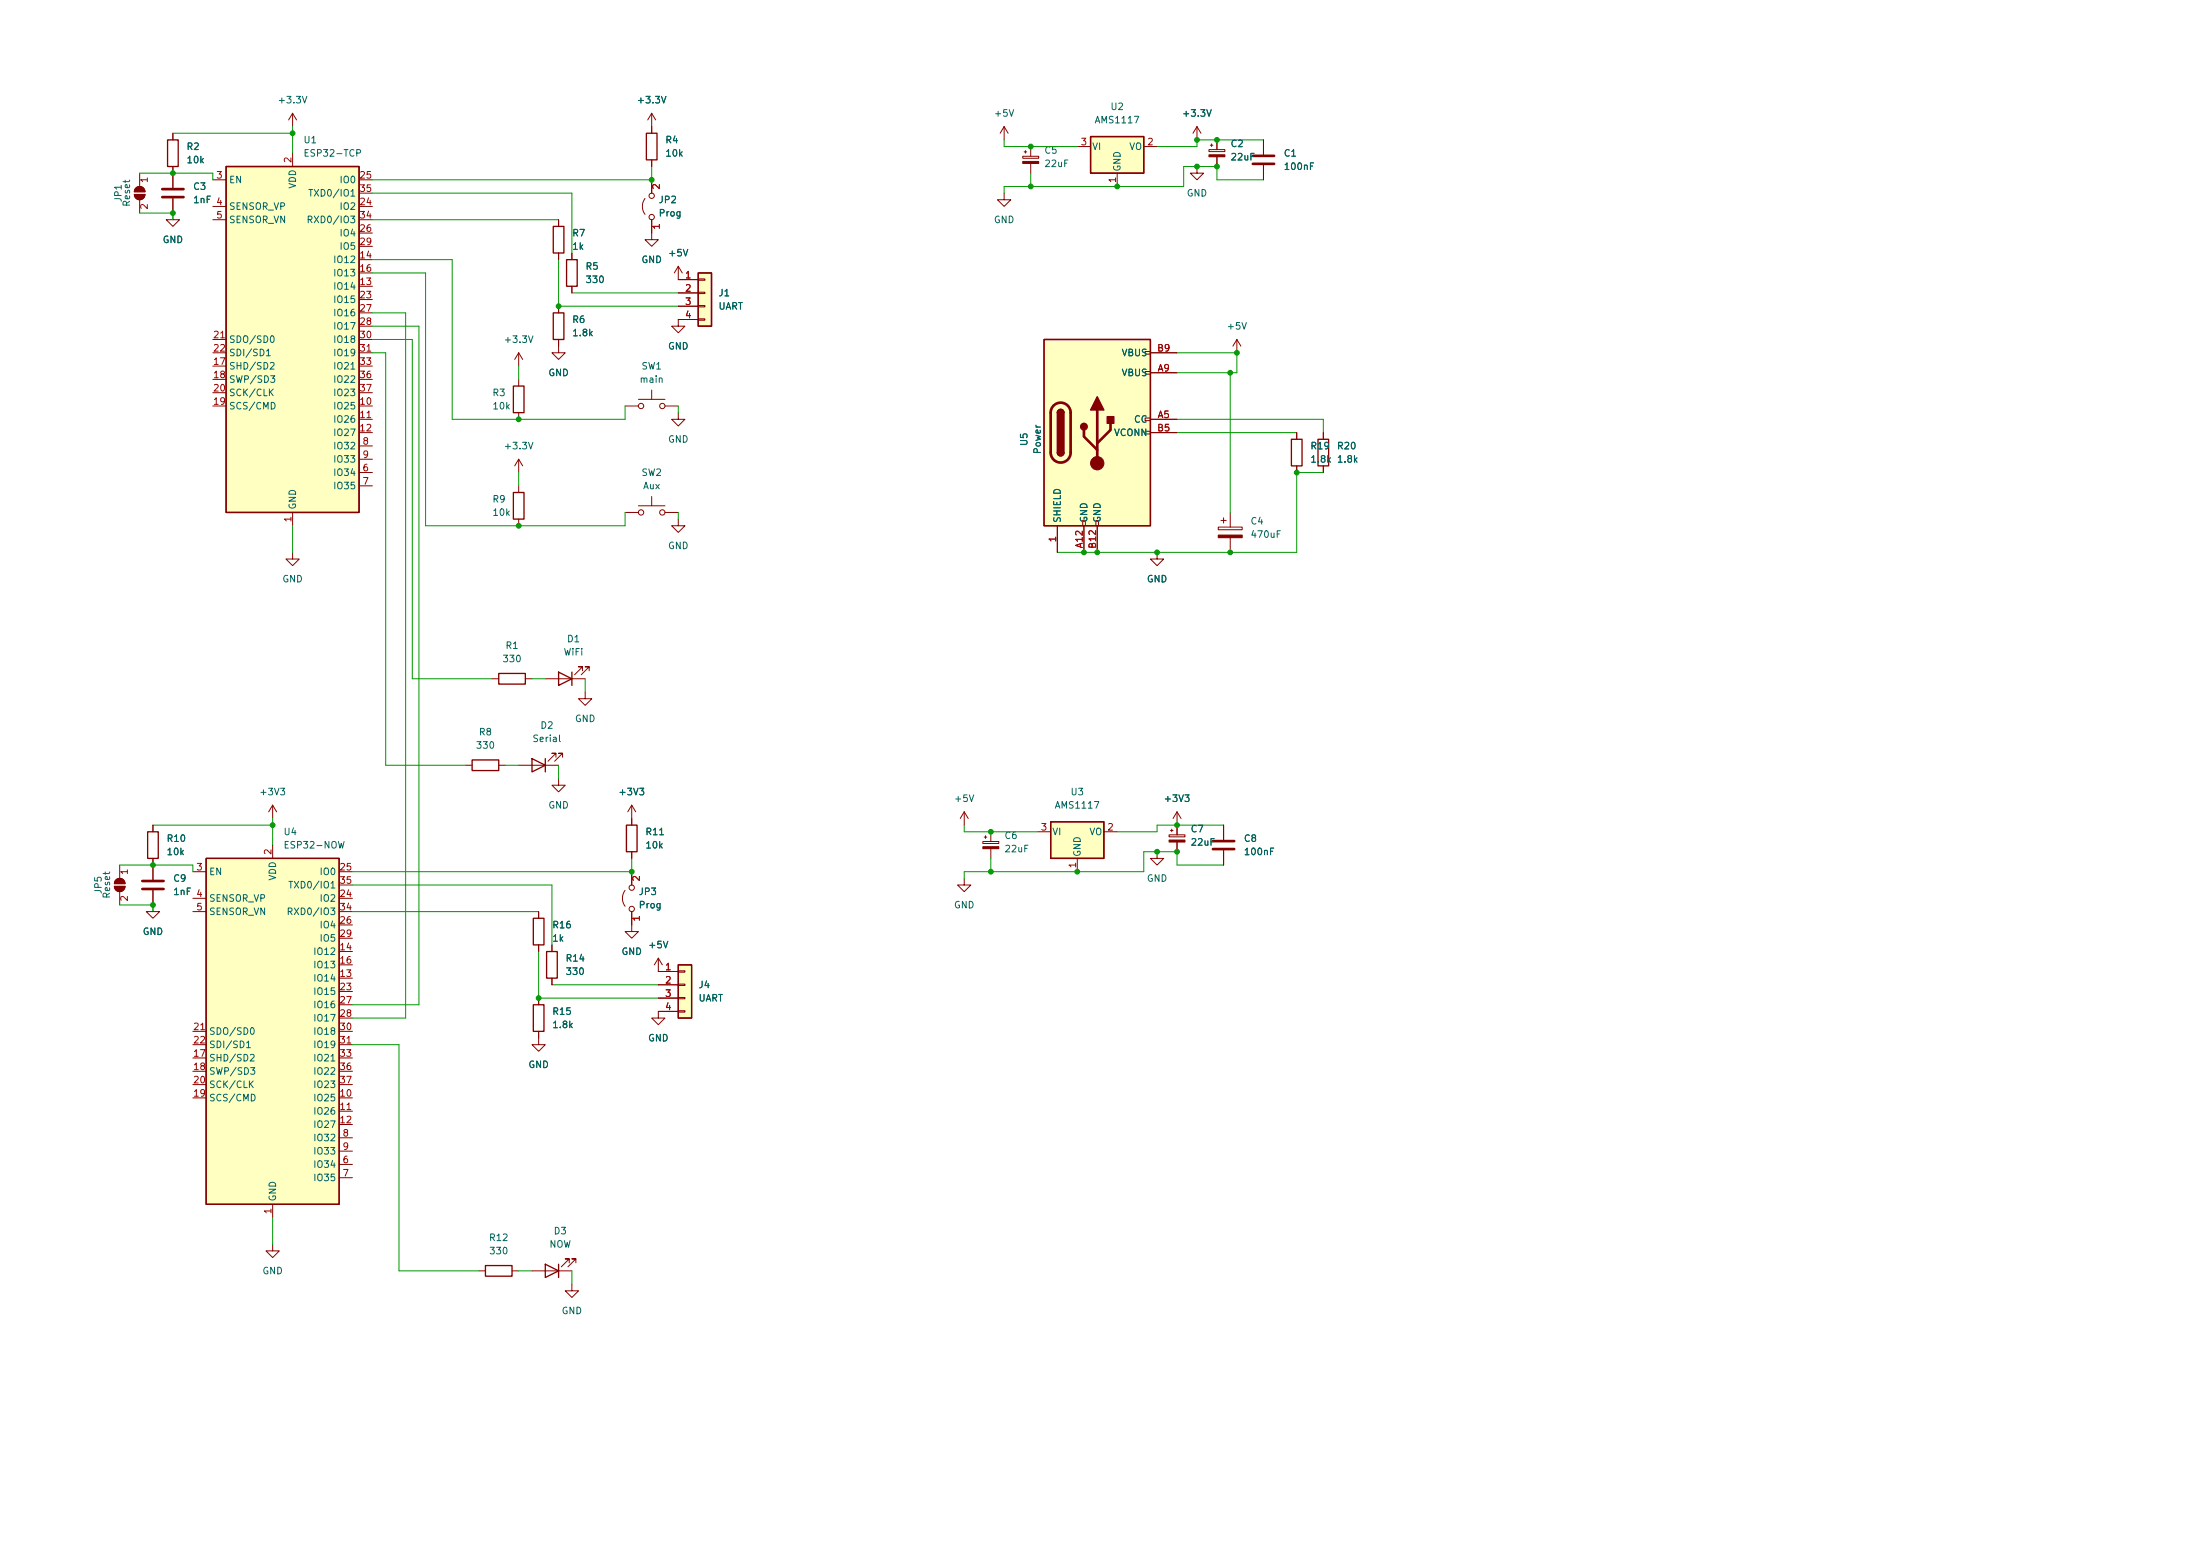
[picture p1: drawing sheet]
<svg xmlns="http://www.w3.org/2000/svg" width="420mm" height="297mm" viewBox="0 0 420 297" stroke-linecap="round" stroke-linejoin="round" font-family="sans-serif">
<g fill="none" stroke="#840000" stroke-width=".25">
<path d="M32 26.7h2v5.1h-2zM43.2 31.8h25.4v66h-25.4zM123.4 25.4h2.1v5.1h-2.1zM208.3 26.1h10.1v7h-10.1zM105.7 59.7h2v5.1h-2zM105.7 43.2h2v5.1h-2zM108.2 49.6h2v5h-2zM133.3 52.1h2.6v10.2h-2.6zM98 73.7h2.1v5.1h-2.1zM199.4 64.8h20.3v35.6h-20.3zM201.9 78.8a.64 .64 0 0 1 .7-.7 .64 .64 0 0 1 .6 .7M98 94h2.1v5.1h-2.1z"/>
<path d="M201.9 86.4a.64 .64 0 0 0 .7 .6 .64 .64 0 0 0 .6-.6M246.6 83.9h2.1v5h-2.1zM251.7 83.9h2v5h-2zM95.2 128.6h5.1v2h-5.1zM106.7 128.3l2.5 1.3-2.5 1.2zM109.2 128.3v2.5M28.2 158.8h2v5.1h-2zM90.2 145.1h5v2h-5zM101.6 144.8l2.5 1.3-2.5 1.3zM104.1 144.8v2.6M119.6 157.5h2.1v5.1h-2.1zM200.7 156.9h10.1v7h-10.1z"/>
<path d="M39.4 163.9h25.4v66h-25.4zM101.9 175.3h2v5.1h-2zM101.9 191.8h2v5.1h-2zM104.4 181.6h2v5.1h-2zM129.5 184.2h2.6v10.1h-2.6zM92.7 241.6h5.1v2h-5.1zM104.1 241.3l2.6 1.3-2.6 1.3zM106.7 241.3v2.6"/>
</g>
<g fill="none" stroke="#840000" stroke-width=".19">
<path d="M25.7 37.1a1.02 1.02 0 0 0 1 1 1.02 1.02 0 0 0 1-1M25.7 37.1h2M26 35.9a1.02 1.02 0 0 1 1.1-.2 1.02 1.02 0 0 1 .6 .9h-2zM26.7 33.1v2.5M26.7 38.1v2.6M33 37.9v4h1.3l-1.3 1.3-1.3-1.3h1.3M33 25.4v1.3M33 31.8v4.1M40.6 34.3h2.6M40.6 39.4h2.6M55.9 21.6l-.8 1.3M55.9 21.6v2.6"/>
<path d="M55.9 29.2v2.6M55.9 21.6l.7 1.3M123.2 37.9a2.54 2.54 0 0 0 0 3M124.5 21.6v3.8M124.5 30.5v1.3M124.5 34.3v2.6M124.5 21.6l-.8 1.3M124.5 21.6l.7 1.3M191.8 36.9v1.2h1.2l-1.2 1.3-1.3-1.3h1.3M191.8 24.2l-.8 1.2M191.8 24.2v2.5M191.8 24.2l.7 1.2"/>
<path d="M195.3 29.8h3.1v.4h-3.1zM195.6 29h.5M195.8 28.7v.5M196.8 28v1.8M196.8 31.2v1.9M205.7 28h2.6M213.4 33.1v2.5M218.4 28h2.6M228.6 31.8v1.3h1.3l-1.3 1.2-1.3-1.2h1.3M228.6 24.2l-.8 1.2M228.6 24.2v2.5M228.6 24.2l.8 1.2"/>
<path d="M230.9 28.6h3v.3h-3zM231.1 27.7h.5M231.4 27.5v.5M232.4 26.7v1.9M232.4 29.9v1.9M241.3 26.7v2.8M241.3 31.5v2.8M40.6 41.9h2.6M106.7 41.9v1.3M106.7 48.3v1.3M106.7 58.5v1.2M109.2 48.3v1.3"/>
<path d="M109.2 54.6v1.3M124.5 41.9v3.9h1.2l-1.2 1.2-1.3-1.2h1.3M129.5 50.8l-.7 1.3M129.5 50.8v2.6h3.8M129.5 50.8l.8 1.3M129.5 55.9h3.8M129.5 58.5h3.8M133.3 58.3h1.3v.3h-1.3zM133.3 55.8h1.3v.2h-1.3zM133.3 53.2h1.3v.3h-1.3zM40.6 64.8h2.6M68.6 67.3h2.5"/>
<path d="M99.1 67.3l-.8 1.3M99.1 67.3v2.6M99.1 72.4v1.3M99.1 78.8v1.2M99.1 67.3l.7 1.3M106.7 64.8v2.5h1.2l-1.2 1.3-1.3-1.3h1.3M119.4 77.5h2.5M121.9 76.2h5.1M124.5 74.5v1.7M127 77.5h2.5M129.5 78.8v1.2h1.3l-1.3 1.3-1.2-1.3h1.2M133.3 60.9h1.3v.2h-1.3z"/>
<path d="M133.3 61h-3.8v1.3h1.3l-1.3 1.2-1.2-1.2h1.2M218.7 67.1h1v.5h-1zM218.7 70.9h1v.5h-1zM219.7 71.2h5.1M219.7 67.3h5.1M236.2 64.8l-.7 1.3M236.2 64.8v2.5M236.2 64.8l.8 1.3M55.9 97.8v2.6M68.6 80h2.5M68.6 90.2h2.5M68.6 92.7h2.5"/>
<path d="M68.6 85.1h2.5M68.6 87.7h2.5M99.1 87.7v2.5M99.1 92.7v1.3M99.1 99.1v1.3M99.1 87.7l-.8 1.2M99.1 87.7l.7 1.2M119.4 97.8h2.5M121.9 96.6h5.1M124.5 94.8v1.8M127 97.8h2.5M129.5 99.1v1.3h1.3l-1.3 1.2-1.2-1.2h1.2"/>
<path d="M218.7 82.3h1v.5h-1zM219.7 80h5.1M219.7 82.6h5.1M233.2 99.4h1M233.7 98.8v1.1M234.9 97.8v2.8M247.6 82.6v1.3M247.6 88.9v1.3M252.7 82.6v1.3M252.7 88.9v1.3M55.9 105.4v1.3h1.2l-1.2 1.3-1.3-1.3h1.3M201.9 100.4v5"/>
<path d="M207 100.4v5M209.5 100.4v5M221 105.4v1.3h1.2l-1.2 1.3-1.3-1.3h1.3M232.7 100.6h4.5v.5h-4.5zM234.9 102.7v2.7M94 129.6h1.2M100.3 129.6h1.3M104.1 129.6h7.7M111.3 128.1v-.8h-.8h.8l-1.6 1.5M111.8 132.1v1.3h1.2l-1.2 1.3-1.3-1.3h1.3M112.5 128.1v-.8h-.7h.7l-1.5 1.5M29.2 157.5v1.3"/>
<path d="M52.1 153.7v2.5M52.1 153.7l-.8 1.3M52.1 153.7l.7 1.3M88.9 146.1h1.3M95.2 146.1h1.3M99.1 146.1h7.6M106.2 144.6v-.8h-.8h.8l-1.6 1.5M106.7 148.6v1.3h1.2l-1.2 1.3-1.3-1.3h1.3M107.4 144.6v-.8h-.7h.7l-1.5 1.5M120.6 153.7v3.8M120.6 153.7l-.7 1.3M120.6 153.7l.8 1.3"/>
<path d="M184.1 155l-.7 1.2M184.1 155v2.5M184.1 155l.8 1.2M188 159.8h.5M188.2 159.5v.6M189.2 158.8v1.8M198.1 158.8h2.6M210.8 158.8h2.6M223.3 159.4h3v.4h-3zM223.5 158.5h.5M223.8 158.3v.5M224.8 155l-.8 1.2"/>
<path d="M224.8 155v4.4M224.8 155l.8 1.2M233.7 157.5v2.8M21.8 169.2h2.1a1.02 1.02 0 0 1-1 1 1.02 1.02 0 0 1-1.1-1zM22.1 168a1.02 1.02 0 0 1 1.1-.2 1.02 1.02 0 0 1 .7 .9h-2.1zM22.9 165.1v2.6M22.9 170.2v2.6M29.2 170v4h1.3l-1.3 1.3-1.3-1.3h1.3M29.2 163.9v4M36.8 166.4h2.6M36.8 171.5h2.6M36.8 174h2.6"/>
<path d="M52.1 161.3v2.6M102.9 174v1.3M119.4 170a2.54 2.54 0 0 0 0 3M120.6 174v3.8h1.3l-1.3 1.3-1.2-1.3h1.2M120.6 162.6v1.3M120.6 166.4v2.5M184.1 167.7v1.2h1.3l-1.3 1.3-1.2-1.3h1.2M187.7 160.6h3.1v.4h-3.1zM189.2 162v1.9M205.7 163.9v2.5M221 162.6v1.3h1.2l-1.2 1.2-1.3-1.2h1.3M224.8 160.7v1.9"/>
<path d="M233.7 162.3v2.8M36.8 196.9h2.6M64.8 199.4h2.5M102.9 196.9v2.5h1.2l-1.2 1.3-1.3-1.3h1.3M102.9 180.4v1.2M102.9 190.5v1.3M105.4 180.4v1.2M105.4 186.7v1.3M125.7 182.9v2.6h3.8M125.7 188h3.8M125.7 190.5h3.8M125.7 182.9l-.7 1.3"/>
<path d="M125.7 182.9l.8 1.3M129.5 192.9h1.3v.3h-1.3zM129.5 190.4h1.3v.3h-1.3zM129.5 187.9h1.3v.2h-1.3zM129.5 185.3h1.3v.3h-1.3zM129.5 193.1h-3.8v1.2h1.3l-1.3 1.3-1.2-1.3h1.2M64.8 212.1h2.5M64.8 217.2h2.5M64.8 219.7h2.5M52.1 237.5v1.3h1.2l-1.2 1.3-1.3-1.3h1.3M52.1 229.9v2.5M64.8 222.3h2.5"/>
<path d="M64.8 224.8h2.5M91.4 242.6h1.3M97.8 242.6h1.3M101.6 242.6h7.6M108.7 241.1v-.8h-.8h.8l-1.5 1.5M109.2 245.1v1.3h1.3l-1.3 1.3-1.3-1.3h1.3M110 241.1v-.8h-.8h.8l-1.5 1.5"/>
<circle cx="124.5" cy="37.4" r=".51"/>
<circle cx="124.5" cy="41.4" r=".51"/>
<circle cx="122.4" cy="77.5" r=".51"/>
<circle cx="126.5" cy="77.5" r=".51"/>
<circle cx="122.4" cy="97.8" r=".51"/>
<circle cx="126.5" cy="97.8" r=".51"/>
<circle cx="120.7" cy="169.5" r=".51"/>
<circle cx="120.7" cy="173.5" r=".51"/>
</g>
<g fill="#ffffc2" stroke="#ffffc2" stroke-width=".19">
<path d="M129.5 184.2h2.6v10.1h-2.6z"/>
<path d="M199.4 64.8h20.3v35.6h-20.3z"/>
<path d="M133.3 52.1h2.6v10.2h-2.6z"/>
<path d="M208.3 26.1h10.1v7h-10.1z"/>
<path d="M200.7 156.9h10.1v7h-10.1z"/>
<path d="M39.4 163.9h25.4v66h-25.4z"/>
<path d="M43.2 31.8h25.4v66h-25.4z"/>
</g>
<g fill="#840000" stroke="#840000" stroke-width=".25">
<path d="M202.1 78.3a.64 .64 0 0 1 .7-.1 .64 .64 0 0 1 .4 .6h-1.3z"/>
<path d="M211.5 79.5h1.2v1.3h-1.2z"/>
<path d="M209.5 75.7l1.3 2.6h-2.5z"/>
<path d="M201.9 78.8h1.3v7.6h-1.3z"/>
<path d="M201.9 86.4h1.3a.64 .64 0 0 1-.6 .6 .64 .64 0 0 1-.7-.6z"/>
<circle cx="207" cy="81.4" r=".63"/>
</g>
<path d="M31 37.6h4.1M31 36.1h4.1M239.3 31.3h4M239.3 29.8h4M201.2 77.4a1.91 1.91 0 0 1 2.1-.4 1.91 1.91 0 0 1 1.2 1.8v7.6a1.91 1.91 0 0 1-1.9 1.9 1.91 1.91 0 0 1-1.9-1.9v-7.8l.1-.6zM209.5 78.3v10.1M207 82.1v1.2l2.5 2.6M212.1 80.8v1.3l-2.6 2.5M27.2 169.7h4M27.2 168.2h4M231.6 162.1h4.1M231.6 160.6h4.1" fill="none" stroke="#840000" stroke-width=".51"/>
<g fill="#840000" stroke="#840000" stroke-width=".19">
<path d="M230.9 29.6h3v.3h-3z"/>
<path d="M195.3 30.8h3.1v.4h-3.1z"/>
<path d="M232.7 102.1h4.5v.6h-4.5z"/>
<path d="M223.3 160.4h3v.3h-3z"/>
<path d="M187.7 161.6h3.1v.4h-3.1z"/>
<path d="M22.1 168a1.02 1.02 0 0 1 1.1-.2 1.02 1.02 0 0 1 .7 .9h-2.1z"/>
<path d="M21.8 169.2h2.1a1.02 1.02 0 0 1-1 1 1.02 1.02 0 0 1-1.1-1z"/>
<path d="M26 35.9a1.02 1.02 0 0 1 1.1-.2 1.02 1.02 0 0 1 .6 .9h-2z"/>
<path d="M25.7 37.1h2a1.02 1.02 0 0 1-1 1 1.02 1.02 0 0 1-1-1z"/>
<circle cx="209.5" cy="88.4" r="1.27"/>
</g>
<g fill="none" stroke="#006464" stroke-width=".19">
<path d="M59 36.2h.7M59.3 36.2v1.2M58.9 41.9h.6l.1-.2-.1-.3-.6-.1v1.2M59.2 41.9l.4 .6M50.9 67l.4-.3v1.2M50.9 67.9h.7M51.6 69.3l.5-.1 .3 .4-.8 .9h.8M51.6 74.8l.6 .7M51.7 71.7h.8l-.5 .5 .4 .1v.6l-.2 .1-.5-.1M51.7 64.2l.2-.1a.68 .68 0 0 1 .5 .6 .68 .68 0 0 1-.5 .7l-.3-.5zM51.8 76.8a.64 .64 0 0 1 .7 .6 .64 .64 0 0 1-.7 .7zM52.2 74.3l-.8 .7"/>
<path d="M55.1 174l.6-.1 .1-.1-.1-.3-.6-.2v1.3M55.2 168.3h.7M55.4 174l.4 .6M55.5 168.3v1.2M47.1 199.1l.4-.4v1.3M47.9 196.3l.2-.1a.68 .68 0 0 1 .5 .6 .68 .68 0 0 1-.5 .7l-.3-.5zM47.1 200h.7M47.8 201.4l.5-.1 .2 .3-.7 .9h.7M47.8 206.9l.6 .7M47.9 203.8h.8l-.5 .5 .4 .1v.6l-.2 .1-.5-.1M48 208.9a.64 .64 0 0 1 .7 .6 .64 .64 0 0 1-.7 .7zM48.4 206.4l-.8 .7"/>
</g>
<g fill="none" stroke="#009600" stroke-width=".19">
<path d="M26.7 33.1h13.9v1.2M33 25.4h22.9M55.9 24.2v5M71.1 36.9h38.1v11.4M124.5 31.8v2.5h-53.4M191.8 26.7v1.3h13.9M196.8 33.1v2.5M241.3 34.3h-8.9v-2.5h-6.3v3.8h-34.3v1.3M241.3 26.7h-12.7v1.3h-7.6M26.7 40.7h6.3v1.2M71.1 49.6h15.3v30.4h33v-2.5M71.1 52.1h10.2v48.3h38.1v-2.6"/>
<path d="M71.1 59.7h6.4v134.6h-10.2M71.1 41.9h35.6M106.7 49.6v8.9h22.8M109.2 55.9h20.3M71.1 64.8h7.6v64.8h15.3M71.1 67.3h2.6v78.8h15.2M71.1 62.3h8.9v129.5h-12.7M99.1 69.9v2.5M129.5 77.5v1.3M224.8 67.3h11.4v3.9h-11.4M234.9 71.2v26.6M99.1 90.2v2.5"/>
<path d="M129.5 97.8v1.3M224.8 80h27.9v2.6M224.8 82.6h22.8M252.7 90.2h-5.1v15.2h-45.7M55.9 100.4v5M101.6 129.6h2.5M111.8 129.6v2.5M29.2 157.5h22.9M52.1 156.2v5.1M96.5 146.1h2.6M106.7 146.1v2.5M184.1 157.5v1.3h14"/>
<path d="M233.7 157.5h-12.7v1.3h-7.6M22.9 165.1h13.9v1.3M22.9 172.8h6.3v1.2M67.3 174h35.6M67.3 168.9h38.1v11.5M120.6 163.9v2.5h-53.3M189.2 163.9v2.5M233.7 165.1h-8.9v-2.5h-6.4v3.8h-34.3v1.3M67.3 199.4h8.9v43.2h15.2M102.9 181.6v8.9h22.8M105.4 188h20.3M52.1 232.4v5.1"/>
<path d="M99.1 242.6h2.5M109.2 242.6v2.5"/>
</g>
<g fill="#009600" stroke="#009600" stroke-width=".19">
<circle cx="189.2" cy="158.8" r=".46"/>
<circle cx="189.2" cy="166.4" r=".46"/>
<circle cx="102.9" cy="190.5" r=".46"/>
<circle cx="120.6" cy="166.4" r=".46"/>
<circle cx="228.6" cy="26.7" r=".46"/>
<circle cx="232.4" cy="26.7" r=".46"/>
<circle cx="232.4" cy="31.8" r=".46"/>
<circle cx="213.4" cy="35.6" r=".46"/>
<circle cx="196.8" cy="28" r=".46"/>
<circle cx="228.6" cy="31.8" r=".46"/>
<circle cx="196.8" cy="35.6" r=".46"/>
<circle cx="236.2" cy="67.3" r=".46"/>
<circle cx="234.9" cy="71.2" r=".46"/>
<circle cx="106.7" cy="58.5" r=".46"/>
<circle cx="221" cy="162.6" r=".46"/>
<circle cx="224.8" cy="162.6" r=".46"/>
<circle cx="247.6" cy="90.2" r=".46"/>
<circle cx="234.9" cy="105.4" r=".46"/>
<circle cx="221" cy="105.4" r=".46"/>
<circle cx="209.5" cy="105.4" r=".46"/>
<circle cx="207" cy="105.4" r=".46"/>
<circle cx="224.8" cy="157.5" r=".46"/>
<circle cx="205.7" cy="166.4" r=".46"/>
<circle cx="99.1" cy="80" r=".46"/>
<circle cx="29.2" cy="165.1" r=".46"/>
<circle cx="29.2" cy="172.8" r=".46"/>
<circle cx="99.1" cy="100.4" r=".46"/>
<circle cx="52.1" cy="157.5" r=".46"/>
<circle cx="124.5" cy="34.3" r=".46"/>
<circle cx="33" cy="40.7" r=".46"/>
<circle cx="55.9" cy="25.4" r=".46"/>
<circle cx="33" cy="33.1" r=".46"/>
</g>
<g font-size="1.8" fill="#006464">
<text x="53.5" y="19.7">+3.3V</text>
<text x="122.1" y="19.7">+3.3V</text>
<text x="190.2" y="22.3">+5V</text>
<text x="209.4" y="23.5">AMS1117</text>
<text x="212.2" y="21">U2</text>
<text x="226.3" y="22.3">+3.3V</text>
<text x="35.7" y="28.6">R2</text>
<text x="58.1" y="27.3">U1</text>
<text x="58.7" y="29.9">ESP32-TCP</text>
<text x="127.2" y="27.3">R4</text>
<text x="127.3" y="29.9">10k</text>
<text x="199.6" y="29.3">C5</text>
<text x="208.5" y="28.6">VI</text>
<text x="215.6" y="28.6">VO</text>
<text x="235.1" y="28.1">C2</text>
<text x="245.3" y="29.9">C1</text>
<text x="35.9" y="31.2">10k</text>
<text x="43.7" y="35">EN</text>
<text x="65.2" y="35">IO0</text>
<text x="199.7" y="31.9">22uF</text>
<text x="214" y="32.8" transform="rotate(-90 214 32.8)">GND</text>
<text x="235.3" y="30.6">22uF</text>
<text x="245.6" y="32.4">100nF</text>
<text x="23.2" y="38.4" transform="rotate(-90 23.2 38.4)">JP1</text>
<text x="24.8" y="39.3" transform="rotate(-90 24.8 39.3)">Reset</text>
<text x="37" y="36.2">C3</text>
<text x="37.1" y="38.8">1nF</text>
<text x="43.7" y="40">SENSOR_VP</text>
<text x="56.5" y="36" transform="rotate(-90 56.5 36)">VDD</text>
<text x="60.2" y="37.5">TXD0/IO1</text>
<text x="65.2" y="40">IO2</text>
<text x="126" y="38.8">JP2</text>
<text x="126" y="41.3">Prog</text>
<text x="226.6" y="37.5">GND</text>
<text x="31.1" y="46.4">GND</text>
<text x="43.7" y="42.6">SENSOR_VN</text>
<text x="60" y="42.6">RXD0/IO3</text>
<text x="65.2" y="45.1">IO4</text>
<text x="65.2" y="47.7">IO5</text>
<text x="109.4" y="45.1">R7</text>
<text x="109.4" y="47.7">1k</text>
<text x="189.8" y="42.6">GND</text>
<text x="64.2" y="50.2">IO12</text>
<text x="64.2" y="52.7">IO13</text>
<text x="111.9" y="51.5">R5</text>
<text x="122.5" y="50.2">GND</text>
<text x="127.9" y="48.9">+5V</text>
<text x="64.2" y="55.3">IO14</text>
<text x="64.2" y="57.8">IO15</text>
<text x="112.2" y="54">330</text>
<text x="137.1" y="59.1">UART</text>
<text x="137.3" y="56.6">J1</text>
<text x="43.7" y="65.4">SDO/SD0</text>
<text x="64.2" y="60.4">IO16</text>
<text x="64.2" y="62.9">IO17</text>
<text x="64.2" y="65.4">IO18</text>
<text x="96.7" y="65.4">+3.3V</text>
<text x="109.4" y="61.6">R6</text>
<text x="109.6" y="64.2">1.8k</text>
<text x="234.6" y="62.9">+5V</text>
<text x="43.7" y="70.5">SHD/SD2</text>
<text x="43.7" y="68">SDI/SD1</text>
<text x="64.2" y="68">IO19</text>
<text x="64.2" y="70.5">IO21</text>
<text x="104.7" y="71.8">GND</text>
<text x="122.5" y="70.5">SW1</text>
<text x="127.6" y="66.7">GND</text>
<text x="214.3" y="71.8">VBUS</text>
<text x="214.3" y="68">VBUS</text>
<text x="43.7" y="73.1">SWP/SD3</text>
<text x="43.7" y="75.6">SCK/CLK</text>
<text x="64.2" y="73.1">IO22</text>
<text x="64.2" y="75.6">IO23</text>
<text x="94.2" y="75.6">R3</text>
<text x="122.4" y="73.1">main</text>
<text x="43.7" y="78.1">SCS/CMD</text>
<text x="64.2" y="78.1">IO25</text>
<text x="64.2" y="80.7">IO26</text>
<text x="64.2" y="83.2">IO27</text>
<text x="94.3" y="78.1">10k</text>
<text x="212.8" y="83.2">VCONN</text>
<text x="216.6" y="80.7">CC</text>
<text x="64.2" y="85.8">IO32</text>
<text x="64.2" y="88.3">IO33</text>
<text x="96.7" y="85.8">+3.3V</text>
<text x="127.6" y="84.5">GND</text>
<text x="196.2" y="85" transform="rotate(-90 196.2 85)">U5</text>
<text x="198.8" y="86.5" transform="rotate(-90 198.8 86.5)">Power</text>
<text x="250.5" y="85.8">R19</text>
<text x="250.6" y="88.3">1.8k</text>
<text x="255.6" y="85.8">R20</text>
<text x="255.7" y="88.3">1.8k</text>
<text x="64.2" y="90.8">IO34</text>
<text x="64.2" y="93.4">IO35</text>
<text x="94.2" y="95.9">R9</text>
<text x="122.5" y="90.8">SW2</text>
<text x="122.8" y="93.4">Aux</text>
<text x="56.5" y="97.3" transform="rotate(-90 56.5 97.3)">GND</text>
<text x="94.3" y="98.5">10k</text>
<text x="202.6" y="99.9" transform="rotate(-90 202.6 99.9)">SHIELD</text>
<text x="207.6" y="99.9" transform="rotate(-90 207.6 99.9)">GND</text>
<text x="210.2" y="99.9" transform="rotate(-90 210.2 99.9)">GND</text>
<text x="238.9" y="100.1">C4</text>
<text x="127.6" y="104.8">GND</text>
<text x="239.2" y="102.7">470uF</text>
<text x="53.9" y="111.2">GND</text>
<text x="219" y="111.2">GND</text>
<text x="96.7" y="123.9">R1</text>
<text x="107.7" y="125.1">WiFi</text>
<text x="108.4" y="122.6">D1</text>
<text x="96.3" y="126.4">330</text>
<text x="109.8" y="137.8">GND</text>
<text x="91.2" y="142.9">330</text>
<text x="91.6" y="140.4">R8</text>
<text x="102" y="141.6">Serial</text>
<text x="103.3" y="139.1">D2</text>
<text x="50" y="151.8">+3V3</text>
<text x="104.7" y="154.3">GND</text>
<text x="118.6" y="151.8">+3V3</text>
<text x="182.6" y="153.1">+5V</text>
<text x="201.8" y="154.3">AMS1117</text>
<text x="204.6" y="151.8">U3</text>
<text x="222.7" y="153.1">+3V3</text>
<text x="32.1" y="160.7">R10</text>
<text x="54.3" y="159.4">U4</text>
<text x="54.8" y="162">ESP32-NOW</text>
<text x="123.5" y="159.4">R11</text>
<text x="123.5" y="162">10k</text>
<text x="192" y="160.1">C6</text>
<text x="200.9" y="159.4">VI</text>
<text x="208" y="159.4">VO</text>
<text x="227.5" y="158.9">C7</text>
<text x="227.7" y="161.4">22uF</text>
<text x="237.7" y="160.7">C8</text>
<text x="32.1" y="163.2">10k</text>
<text x="39.9" y="167">EN</text>
<text x="61.4" y="167">IO0</text>
<text x="192.1" y="162.7">22uF</text>
<text x="206.4" y="163.6" transform="rotate(-90 206.4 163.6)">GND</text>
<text x="237.9" y="163.2">100nF</text>
<text x="19.4" y="170.5" transform="rotate(-90 19.4 170.5)">JP5</text>
<text x="21" y="171.3" transform="rotate(-90 21 171.3)">Reset</text>
<text x="33.2" y="168.3">C9</text>
<text x="33.3" y="170.9">1nF</text>
<text x="39.9" y="172.1">SENSOR_VP</text>
<text x="52.7" y="168.1" transform="rotate(-90 52.7 168.1)">VDD</text>
<text x="56.4" y="169.6">TXD0/IO1</text>
<text x="61.4" y="172.1">IO2</text>
<text x="122.1" y="170.9">JP3</text>
<text x="122.2" y="173.4">Prog</text>
<text x="182.2" y="173.4">GND</text>
<text x="219" y="168.3">GND</text>
<text x="27.2" y="178.5">GND</text>
<text x="39.9" y="174.7">SENSOR_VN</text>
<text x="56.2" y="174.7">RXD0/IO3</text>
<text x="61.4" y="177.2">IO4</text>
<text x="61.4" y="179.7">IO5</text>
<text x="105.6" y="179.7">1k</text>
<text x="105.7" y="177.2">R16</text>
<text x="60.4" y="182.3">IO12</text>
<text x="60.4" y="184.8">IO13</text>
<text x="108.3" y="183.6">R14</text>
<text x="118.7" y="182.3">GND</text>
<text x="124.1" y="181">+5V</text>
<text x="60.4" y="187.4">IO14</text>
<text x="60.4" y="189.9">IO15</text>
<text x="108.4" y="186.1">330</text>
<text x="133.3" y="191.2">UART</text>
<text x="133.5" y="188.6">J4</text>
<text x="39.9" y="197.5">SDO/SD0</text>
<text x="60.4" y="192.4">IO16</text>
<text x="60.4" y="195">IO17</text>
<text x="60.4" y="197.5">IO18</text>
<text x="105.7" y="193.7">R15</text>
<text x="105.8" y="196.3">1.8k</text>
<text x="39.9" y="202.6">SHD/SD2</text>
<text x="39.9" y="200.1">SDI/SD1</text>
<text x="60.4" y="200.1">IO19</text>
<text x="60.4" y="202.6">IO21</text>
<text x="100.9" y="203.9">GND</text>
<text x="123.8" y="198.8">GND</text>
<text x="39.9" y="205.1">SWP/SD3</text>
<text x="39.9" y="207.7">SCK/CLK</text>
<text x="60.4" y="205.1">IO22</text>
<text x="60.4" y="207.7">IO23</text>
<text x="39.9" y="210.2">SCS/CMD</text>
<text x="60.4" y="210.2">IO25</text>
<text x="60.4" y="212.8">IO26</text>
<text x="60.4" y="215.3">IO27</text>
<text x="60.4" y="217.8">IO32</text>
<text x="60.4" y="220.4">IO33</text>
<text x="60.4" y="222.9">IO34</text>
<text x="60.4" y="225.5">IO35</text>
<text x="52.7" y="229.4" transform="rotate(-90 52.7 229.4)">GND</text>
<text x="93.6" y="236.9">R12</text>
<text x="93.8" y="239.4">330</text>
<text x="104.8" y="238.2">NOW</text>
<text x="105.9" y="235.6">D3</text>
<text x="50.1" y="243.2">GND</text>
<text x="107.3" y="250.9">GND</text>
</g>
<g font-size="1.8" fill="#a90000">
<text x="206.5" y="27.7">3</text>
<text x="219.2" y="27.7">2</text>
<text x="28.2" y="34.8" transform="rotate(-90 28.2 34.8)">1</text>
<text x="41.4" y="34.1">3</text>
<text x="55.6" y="31" transform="rotate(-90 55.6 31)">2</text>
<text x="68.9" y="34.1">25</text>
<text x="213.1" y="34.8" transform="rotate(-90 213.1 34.8)">1</text>
<text x="28.2" y="39.9" transform="rotate(-90 28.2 39.9)">2</text>
<text x="41.4" y="39.2">4</text>
<text x="41.4" y="41.7">5</text>
<text x="68.9" y="39.2">24</text>
<text x="68.9" y="41.7">34</text>
<text x="68.9" y="36.6">35</text>
<text x="126" y="36.1" transform="rotate(-90 126 36.1)">2</text>
<text x="68.9" y="44.2">26</text>
<text x="68.9" y="46.8">29</text>
<text x="126" y="43.7" transform="rotate(-90 126 43.7)">1</text>
<text x="68.9" y="49.3">14</text>
<text x="68.9" y="51.9">16</text>
<text x="131" y="53.1">1</text>
<text x="68.9" y="54.4">13</text>
<text x="68.9" y="56.9">23</text>
<text x="68.9" y="59.5">27</text>
<text x="131" y="55.7">2</text>
<text x="131" y="58.2">3</text>
<text x="40.9" y="64.6">21</text>
<text x="68.9" y="62">28</text>
<text x="68.9" y="64.6">30</text>
<text x="131" y="60.7">4</text>
<text x="40.9" y="69.6">17</text>
<text x="40.9" y="67.1">22</text>
<text x="68.9" y="67.1">31</text>
<text x="68.9" y="69.6">33</text>
<text x="221.1" y="70.9">A9</text>
<text x="221.1" y="67.1">B9</text>
<text x="40.9" y="72.2">18</text>
<text x="40.9" y="77.3">19</text>
<text x="40.9" y="74.7">20</text>
<text x="68.9" y="77.3">10</text>
<text x="68.9" y="72.2">36</text>
<text x="68.9" y="74.7">37</text>
<text x="68.9" y="79.8">11</text>
<text x="68.9" y="82.3">12</text>
<text x="221.1" y="79.8">A5</text>
<text x="221.1" y="82.3">B5</text>
<text x="69.4" y="90">6</text>
<text x="69.4" y="84.9">8</text>
<text x="69.4" y="87.4">9</text>
<text x="69.4" y="92.5">7</text>
<text x="55.6" y="99.6" transform="rotate(-90 55.6 99.6)">1</text>
<text x="201.7" y="103.4" transform="rotate(-90 201.7 103.4)">1</text>
<text x="206.8" y="104.5" transform="rotate(-90 206.8 104.5)">A12</text>
<text x="209.3" y="104.5" transform="rotate(-90 209.3 104.5)">B12</text>
<text x="198.9" y="158.5">3</text>
<text x="211.6" y="158.5">2</text>
<text x="24.4" y="166.9" transform="rotate(-90 24.4 166.9)">1</text>
<text x="37.6" y="166.2">3</text>
<text x="51.8" y="163.1" transform="rotate(-90 51.8 163.1)">2</text>
<text x="65.1" y="166.2">25</text>
<text x="205.5" y="165.6" transform="rotate(-90 205.5 165.6)">1</text>
<text x="24.4" y="172" transform="rotate(-90 24.4 172)">2</text>
<text x="37.6" y="171.2">4</text>
<text x="37.6" y="173.8">5</text>
<text x="65.1" y="171.2">24</text>
<text x="65.1" y="173.8">34</text>
<text x="65.1" y="168.7">35</text>
<text x="122.2" y="168.2" transform="rotate(-90 122.2 168.2)">2</text>
<text x="65.1" y="176.3">26</text>
<text x="65.1" y="178.9">29</text>
<text x="122.2" y="175.8" transform="rotate(-90 122.2 175.8)">1</text>
<text x="65.1" y="181.4">14</text>
<text x="65.1" y="183.9">16</text>
<text x="127.1" y="185.2">1</text>
<text x="65.1" y="186.5">13</text>
<text x="65.1" y="189">23</text>
<text x="65.1" y="191.6">27</text>
<text x="127.1" y="187.7">2</text>
<text x="127.1" y="190.3">3</text>
<text x="37.1" y="196.6">21</text>
<text x="65.1" y="194.1">28</text>
<text x="65.1" y="196.6">30</text>
<text x="127.1" y="192.8">4</text>
<text x="37.1" y="201.7">17</text>
<text x="37.1" y="199.2">22</text>
<text x="65.1" y="199.2">31</text>
<text x="65.1" y="201.7">33</text>
<text x="37.1" y="204.3">18</text>
<text x="37.1" y="209.3">19</text>
<text x="37.1" y="206.8">20</text>
<text x="65.1" y="209.3">10</text>
<text x="65.1" y="204.3">36</text>
<text x="65.1" y="206.8">37</text>
<text x="65.1" y="211.9">11</text>
<text x="65.1" y="214.4">12</text>
<text x="65.5" y="217">8</text>
<text x="65.5" y="219.5">9</text>
<text x="65.5" y="222">6</text>
<text x="65.5" y="224.6">7</text>
<text x="51.8" y="231.7" transform="rotate(-90 51.8 231.7)">1</text>
</g>
</svg>
